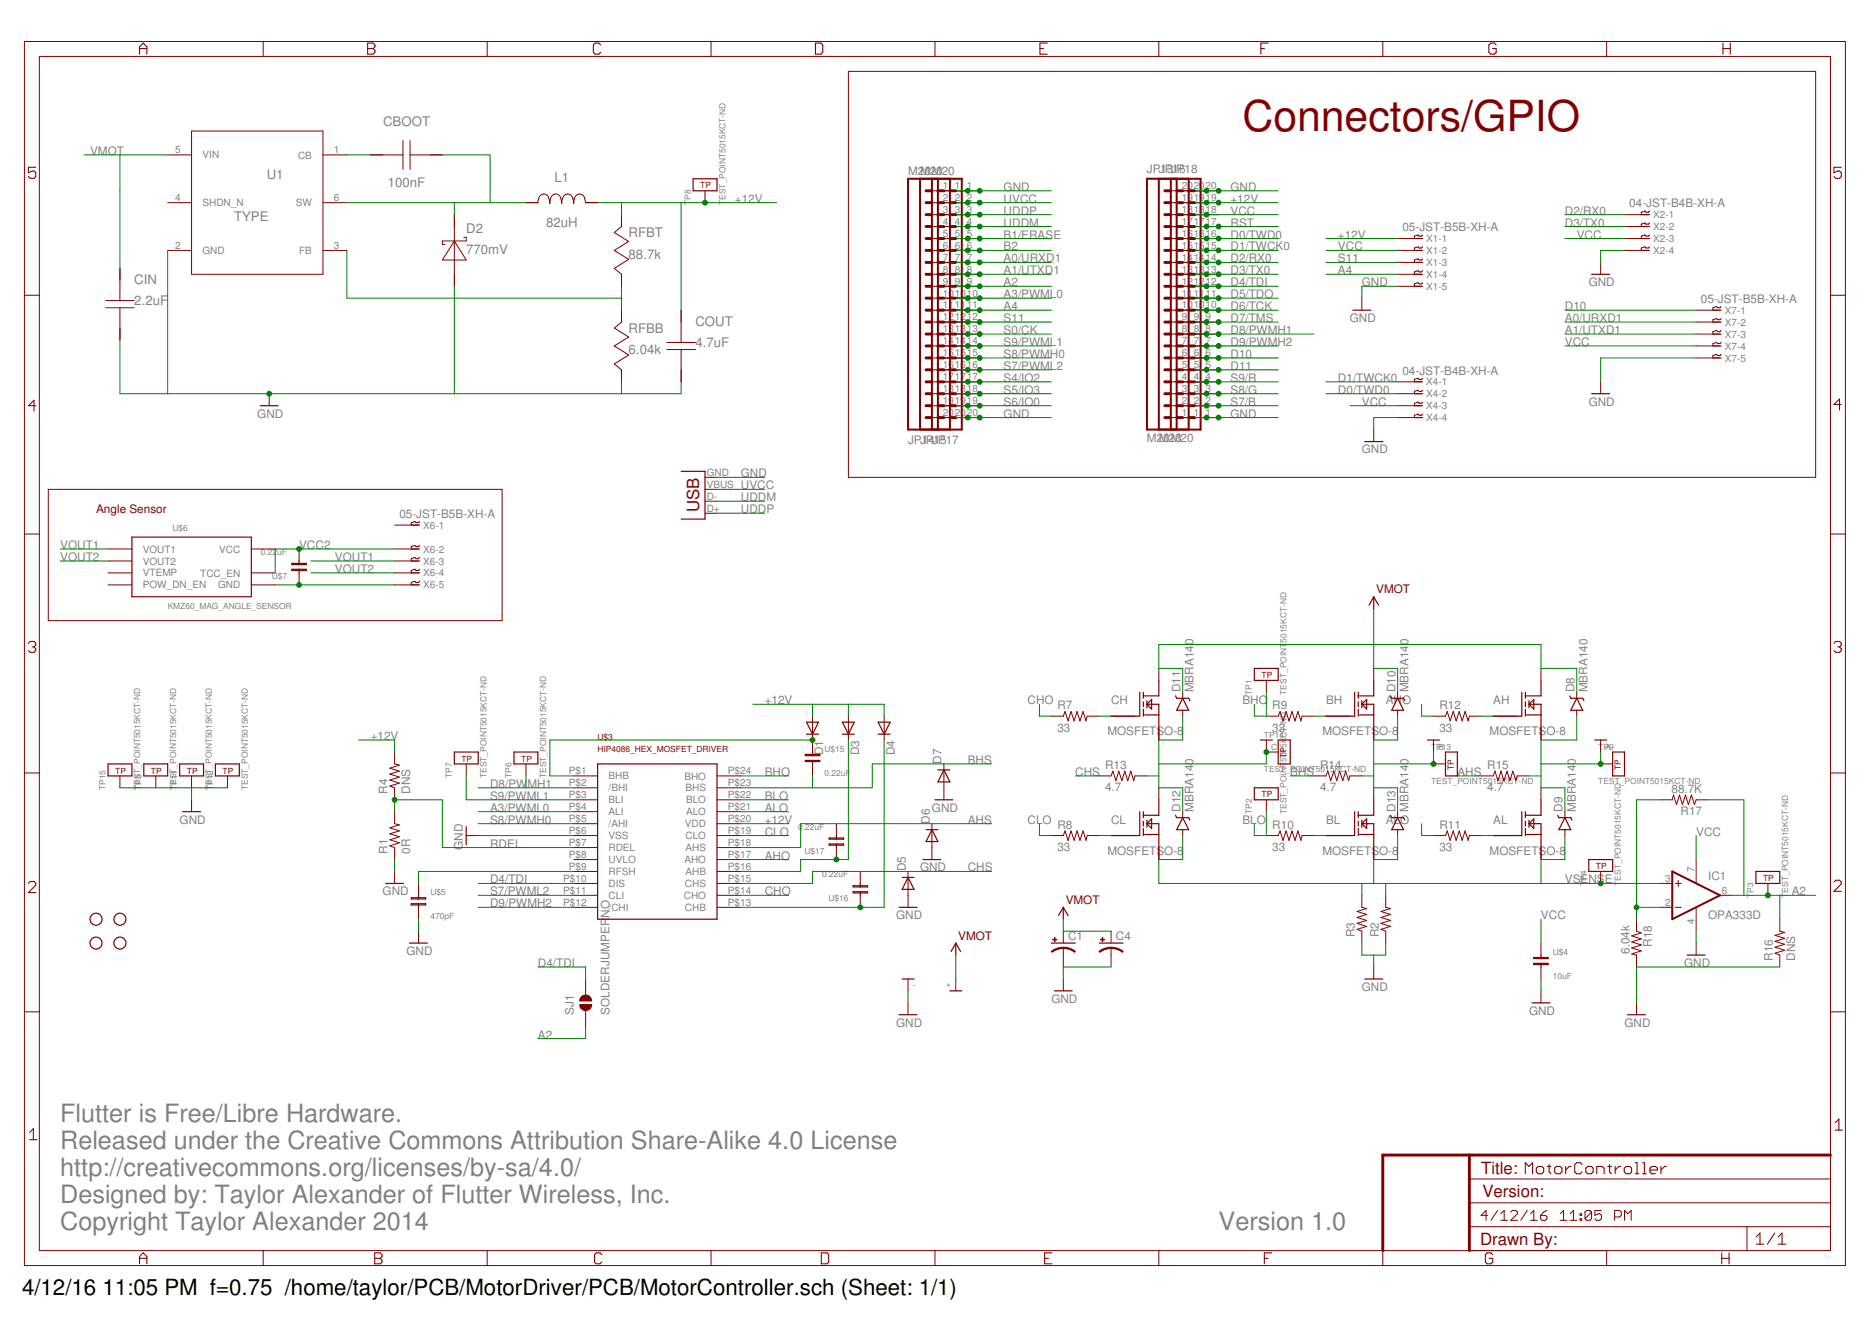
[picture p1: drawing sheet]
<svg xmlns="http://www.w3.org/2000/svg" width="297mm" height="210mm" viewBox="0 0 297 210" stroke-linecap="round" stroke-linejoin="round" font-family="sans-serif">
<g fill="none" stroke="#800000" stroke-width=".16">
<path d="M3.9 6.6h288.9v194.2h-288.9zM6.2 9h284.2v189.4h-284.2zM41.8 6.6v2.4M77.3 6.6v2.4M112.8 6.6v2.4M134.6 11.3h153.5v64.4h-153.5zM148.4 6.6v2.4M183.9 6.6v2.4M219.4 6.6v2.4M254.9 6.6v2.4M26.6 39.7h3.8M26.6 32.2h3.8"/>
<path d="M26.6 24.6h3.8M30.4 20.8h20.8v22.7h-20.8zM51.2 39.7h3.8M51.2 32.2h3.8M51.2 24.6h3.8M58.8 24.6h5.1M63.9 22.3v4.6M65.1 24.6h5.1M65.1 22.3v4.6M72.1 34.1v11.3M72.1 38.2l1.9 3.1h-3.8zM73.6 37.7h.4v.5h-3.8v.6h.4"/>
<path d="M92.9 32.1a1.35 1.35 0 0 0-.7-1.3 1.15 1.15 0 0 0-1.2 1.5v-.4a.91 .91 0 0 0-.5-1 .91 .91 0 0 0-1 .2l-.4 1.2-.1-.8a.87 .87 0 0 0-1-.7 .87 .87 0 0 0-.7 1l-.1 .5-.1-.8a.82 .82 0 0 0-.8-.7 .82 .82 0 0 0-.8 .7l-.2 .7h-1.8M92.9 32.2h1.9M98.6 34.1v1.8l-1.1 1 2.3 1.4-2.3 1.4 2.3 1.4-2.3 1.5 1.1 .9v1.9M111.9 30.3v1.9M147.9 39.7h7.5M147.9 37.8h7.5M147.9 35.9h7.5M147.9 34.1h7.5M147.9 32.2h7.5M147.9 30.3h7.5M185.8 39.7h7.6M185.8 37.8h7.6"/>
<path d="M185.8 35.9h7.6M185.8 34.1h7.6M185.8 32.2h7.6M185.8 30.3h7.6M221.8 39.7h3.8M221.8 37.8h3.8M257.8 39.7h3.8M257.8 37.8h3.8M257.8 35.9h3.8M257.8 34.1h3.8M3.9 46.8h2.3M16.8 47.7h4.5"/>
<path d="M16.8 48.8h4.5M19 42.6v5.1M19 48.8v5.2M98.6 49.2v1.9l-1.1 .9 2.3 1.5-2.3 1.4 2.3 1.4-2.3 1.4 1.1 1v1.9M105.8 54.3h4.6M105.8 55.5h4.6M108.1 49.2v5.1M108.1 55.5v5.1M147.9 58.7h7.5M147.9 56.8h7.5M147.9 54.9h7.5M147.9 53h7.5"/>
<path d="M147.9 51.1h7.5M147.9 49.2h7.5M147.9 47.3h7.5M147.9 45.4h7.5M147.9 43.5h7.5M147.9 41.6h7.5M185.8 58.7h7.6M185.8 56.8h7.6M185.8 54.9h7.6M185.8 53h7.6M185.8 51.1h7.6M185.8 49.2h7.6"/>
<path d="M185.8 47.3h7.6M185.8 45.4h7.6M185.8 43.5h7.6M185.8 41.6h7.6M216.1 47.3v1.9M221.8 45.4h3.8M221.8 43.5h3.8M221.8 41.6h3.8M254 41.6v1.9M269.1 56.8h3.8M269.1 54.9h3.8M269.1 53h3.8"/>
<path d="M269.1 51.1h3.8M269.1 49.2h3.8M290.4 46.8h2.4M7.7 77.6h72v20.9h-72zM42.7 62.5v1.9M111.9 75.7h1.9M111.9 77.6h1.9M111.9 79.5h1.9M147.9 66.3h7.5M147.9 64.4h7.5M147.9 62.5h7.5M147.9 60.6h7.5"/>
<path d="M185.8 66.3h7.6M185.8 64.4h7.6M185.8 62.5h7.6M185.8 60.6h7.6M218 68.2v1.9M221.8 66.3h3.8M221.8 64.4h3.8M221.8 62.5h3.8M221.8 60.6h3.8M254 60.6v1.9M3.9 84.7h2.3M17.1 87.1h3.8"/>
<path d="M17.1 89h3.8M17.1 90.9h3.8M17.1 92.8h3.8M39.9 87.1h3.8M39.9 90.9h3.8M39.9 92.8h3.8M47.5 87.1v1.9M47.5 90.9v1.9M62.6 83.3h3.8M62.6 87.1h3.8M62.6 89h3.8M62.6 90.9h3.8"/>
<path d="M62.6 92.8h3.8M111.9 81.4h1.9M290.4 84.7h2.4M62.6 119.3v1.9l.8 .2-1.6 .5 1.6 .4-1.6 .5 1.6 .5-1.6 .5 1.6 .4-1.6 .5 .8 .3v1.9M128.9 113.6v5.7M134.6 113.6v3.8M140.3 113.6v3.8M166.8 113.6h1.9l.3-.7 .5 1.5 .4-1.5 .5 1.5 .5-1.5 .5 1.5 .5-1.5 .4 1.5 .2-.8h1.9M176.3 113.6h3.8M183.9 106v1.9M183.9 115.5v1.9M187.7 109.8v1"/>
<path d="M187.7 112.7v.9M200.9 113.6h1.9l.3-.7 .5 1.5 .5-1.5 .4 1.5 .5-1.5 .5 1.5 .5-1.5 .4 1.5 .2-.8h1.9M200.9 107.9v1.9M200.9 117.4v1.9h1.9M210.4 113.6h3.8M218 106v1.9M218 115.5v1.9M221.8 109.8v1M221.8 112.7v.9M227.5 113.6h1.9l.2-.7 .5 1.5 .5-1.5 .5 1.5 .4-1.5 .5 1.5 .5-1.5 .5 1.5 .2-.8h1.8M227.5 117.4v1.9M236.9 113.6h3.8"/>
<path d="M244.5 106v1.9M244.5 115.5v1.9M250.2 109.8v1M250.2 112.7v.9M254 117.4v1.9M3.9 122.6h2.3M19 123.1v1.9M24.7 123.1v1.9M30.4 123.1v1.9M30.4 126.9v1.9M36.1 123.1v1.9M62.6 128.8v1.9l.8 .2-1.6 .4 1.6 .5-1.6 .5 1.6 .5-1.6 .4 1.6 .5-1.6 .5 .8 .3v1.9"/>
<path d="M62.6 138.3v1.9M74 132.6h1.9M74 121.2v1.9M83.5 121.2v1.9M91 132.6h3.8M91 123.1h3.8M91 125h3.8M91 126.9h3.8M91 128.8h3.8M91 130.7h3.8M91 134.5h3.8M91 136.4h3.8"/>
<path d="M91 138.3h3.8M113.8 132.6h3.8M113.8 123.1h3.8M113.8 125h3.8M113.8 126.9h3.8M113.8 128.8h3.8M113.8 130.7h3.8M113.8 134.5h3.8M113.8 136.4h3.8M113.8 138.3h3.8M128.9 121.2v1.9M132.7 130.7v1.9"/>
<path d="M132.7 134.5v1.9M136.5 138.3v1.9M144.1 138.3v5.7M147.9 130.7v5.7M149.8 121.2v5.7M166.8 132.6h1.9l.3-.8 .5 1.5 .4-1.5 .5 1.5 .5-1.5 .5 1.5 .5-1.5 .4 1.5 .2-.7h1.9M174.4 123.1h1.9l.3-.8 .5 1.6 .4-1.6 .5 1.6 .5-1.6 .4 1.6 .5-1.6 .5 1.6 .2-.8h1.9M176.3 132.6h3.8M183.9 125v1.9M183.9 134.5v1.9M187.7 128.8v.9M187.7 131.6v1"/>
<path d="M200.9 132.6h1.9l.3-.8 .5 1.5 .5-1.5 .4 1.5 .5-1.5 .5 1.5 .5-1.5 .4 1.5 .2-.7h1.9M200.9 126.9v1.9M208.5 123.1h1.9l.3-.8 .5 1.6 .4-1.6 .5 1.6 .5-1.6 .5 1.6 .4-1.6 .5 1.6 .2-.8h1.9M210.4 132.6h3.8M218 125v1.9M218 134.5v1.9M221.8 128.8v.9M221.8 131.6v1M227.5 132.6h1.9l.2-.8 .5 1.5 .5-1.5 .5 1.5 .4-1.5 .5 1.5 .5-1.5 .5 1.5 .2-.7h1.8M227.5 121.2h1.9M235 123.1h1.9l.3-.8 .5 1.6 .5-1.6 .4 1.6 .5-1.6 .5 1.6 .5-1.6 .4 1.6 .2-.8h1.9M236.9 132.6h3.8"/>
<path d="M244.5 125v1.9M244.5 134.5v1.9M248.3 128.8v.9M248.3 131.6v1M254 138.3v1.9M254 121.2h1.9M263.5 126.9h1.8l.2-.8 .5 1.6 .5-1.6 .5 1.6 .4-1.6 .5 1.6 .5-1.6 .5 1.6 .2-.8h1.9M266.3 139.7v.9M269.1 136.4v3.8M290.4 122.6h2.4M66.4 140.2v1.8M66.4 144v1.8"/>
<path d="M66.4 147.7v1.9M91 140.2h3.8M91 142h3.8M91 144h3.8M92.9 155.3v2.6M113.8 140.2h3.8M113.8 142h3.8M113.8 144h3.8M136.5 142v2M144.1 155.3v1.9M144.1 159.1v1.9M151.7 155.3v1.9"/>
<path d="M168.7 147.7v1.9M168.7 150.4v3M168.7 155.3v1.9M176.3 147.7v1.9M176.3 150.4v3M216.1 142v2l.8 .1-1.6 .5 1.6 .5-1.6 .5 1.6 .4-1.6 .5 1.6 .5-1.6 .4 .8 .3v1.9M218 153.4v1.9M219.9 142v2l.7 .1-1.5 .5 1.5 .5-1.5 .5 1.5 .4-1.5 .5 1.5 .5-1.5 .4 .8 .3v1.9M244.5 149.6v1.9M244.5 153.4v1.9M244.5 157.2v1.9M259.7 145.8v1.9l.7 .3-1.5 .5 1.5 .5-1.5 .4 1.5 .5-1.5 .5 1.5 .5-1.5 .4 .8 .2v1.9"/>
<path d="M259.7 159.1v1.9M263.5 140.2h1.8M263.5 144h1.8M265.8 140.2h1M265.8 144h1M269.1 144v3.7M269.1 149.6v1.9M272.9 142h1.9M280.5 140.2v1.8M282.4 145.8v1.9l.8 .2-1.6 .5 1.6 .5-1.6 .5 1.6 .4-1.6 .5 1.6 .5-1.6 .4 .8 .3v1.9M3.9 160.5h2.3M92.9 160.3v2.6"/>
<path d="M290.4 160.5h2.4M41.8 198.4v2.4M77.3 198.4v2.4M112.8 198.4v2.4M148.4 198.4v2.4M183.9 198.4v2.4M219.4 198.4v2.4M233.2 194.6h57.2M233.2 190.8h57.2M233.2 187h57.2M236.1 192.8h-1.1l.8-.8v1.6M237.6 192l-1 1.6"/>
<path d="M238.1 192.6l.6-.6v1.6M238.1 193.6h1.1M239.7 192.3l.3-.3h.5l.3 .3v.3l-1.1 1h1.1M242.3 192l-1 1.6M242.9 193.6h1M242.9 192.6l.5-.6v1.6M244.4 192.8h.8l.3 .3v.3l-.3 .2h-.5l-.3-.2zM245.5 192l-.5 .3-.6 .5M247.6 193.6h1M247.6 192.6l.5-.6v1.6M249.1 193.6h1.1M249.1 192.6l.6-.6v1.6"/>
<path d="M250.7 192.6h.3v.2h-.3zM250.7 193.4h.3v.2h-.3zM252.5 192.3v1.1l-.2 .2h-.5l-.3-.2M252.5 192.3l-.2-.3h-.5l-.3 .3v1.1M252.5 192.3l-1 1.1M254.1 192h-1v.8l.5-.2h.3l.2 .2v.6l-.2 .2h-.6l-.2-.2M254.9 198.4v2.4M256.2 193.1h.8l.3-.3v-.5l-.3-.3h-.8v1.6M257.8 193.6v-1.6l.5 .6 .5-.6v1.6M277.2 194.6v3.8"/>
</g>
<g fill="none" stroke="#800000" stroke-width=".47">
<path d="M146.9 39.7h1M146.9 37.8h1M146.9 35.9h1M146.9 34.1h1M146.9 32.2h1M146.9 30.3h1M148.8 39.7h1M148.8 37.8h1M148.8 35.9h1M148.8 34.1h1M148.8 32.2h1M148.8 30.3h1"/>
<path d="M150.7 39.7h1M150.7 37.8h1M150.7 35.9h1M150.7 34.1h1M150.7 32.2h1M150.7 30.3h1M184.8 39.7h1M184.8 37.8h1M184.8 35.9h1M184.8 34.1h1M184.8 32.2h1M184.8 30.3h1"/>
<path d="M186.7 39.7h1M186.7 37.8h1M186.7 35.9h1M186.7 34.1h1M186.7 32.2h1M186.7 30.3h1M188.6 39.7h1M188.6 37.8h1M188.6 35.9h1M188.6 34.1h1M188.6 32.2h1M188.6 30.3h1"/>
<path d="M146.9 58.7h1M146.9 56.8h1M146.9 54.9h1M146.9 53h1M146.9 51.1h1M146.9 49.2h1M146.9 43.5h1M146.9 45.4h1M146.9 47.3h1M146.9 41.6h1M148.8 58.7h1M148.8 56.8h1"/>
<path d="M148.8 54.9h1M148.8 53h1M148.8 51.1h1M148.8 49.2h1M148.8 43.5h1M148.8 45.4h1M148.8 47.3h1M148.8 41.6h1M150.7 58.7h1M150.7 56.8h1M150.7 54.9h1M150.7 53h1"/>
<path d="M150.7 51.1h1M150.7 49.2h1M150.7 43.5h1M150.7 45.4h1M150.7 47.3h1M150.7 41.6h1M184.8 58.7h1M184.8 56.8h1M184.8 54.9h1M184.8 53h1M184.8 51.1h1M184.8 49.2h1"/>
<path d="M184.8 43.5h1M184.8 45.4h1M184.8 47.3h1M184.8 41.6h1M186.7 58.7h1M186.7 56.8h1M186.7 54.9h1M186.7 53h1M186.7 51.1h1M186.7 49.2h1M186.7 43.5h1M186.7 45.4h1"/>
<path d="M186.7 47.3h1M186.7 41.6h1M188.6 58.7h1M188.6 56.8h1M188.6 54.9h1M188.6 53h1M188.6 51.1h1M188.6 49.2h1M188.6 43.5h1M188.6 45.4h1M188.6 47.3h1M188.6 41.6h1"/>
<path d="M146.9 62.5h1M146.9 64.4h1M146.9 66.3h1M146.9 60.6h1M148.8 62.5h1M148.8 64.4h1M148.8 66.3h1M148.8 60.6h1M150.7 62.5h1M150.7 64.4h1M150.7 66.3h1M150.7 60.6h1"/>
<path d="M184.8 62.5h1M184.8 64.4h1M184.8 66.3h1M184.8 60.6h1M186.7 62.5h1M186.7 64.4h1M186.7 66.3h1M186.7 60.6h1M188.6 62.5h1M188.6 64.4h1M188.6 66.3h1M188.6 60.6h1"/>
<path d="M233.2 183.3v15.1M290.4 183.3h-71v15.1"/>
</g>
<g fill="none" stroke="#800000" stroke-width=".17">
<path d="M22.1 8.6v-1.2l.6-.6 .6 .6v1.2M22.1 7.7h1.2M58.3 7.7h.9M58.3 6.8h.9l.3 .3v.3l-.3 .3 .3 .3v.3l-.3 .3h-.9zM95.3 7.1l-.3-.3h-.6l-.3 .3v1.2l.3 .3h.6l.3-.3M129.4 6.8h.9l.3 .3v1.2l-.3 .3h-.9zM165 7.7h.6M166.2 6.8h-1.2v1.8h1.2M200.1 7.7h.5M201.2 6.8h-1.1v1.8M237.4 7.1l-.3-.3h-.6l-.3 .3v1.2l.3 .3h.6l.3-.3v-.6h-.6M273.4 6.8v1.8"/>
<path d="M273.4 7.7h1.2M274.6 6.8v1.8M5.7 26.5h-1.2v.9l.6-.3h.3l.3 .3v.6l-.3 .3h-.6l-.3-.3M225.7 37.3l-.1 .2h-.4l-.2-.2-.6 .2v.3h1.3M225.7 39.2l-.1 .1h-.4l-.2-.1-.6 .1v.4h1.3M261.7 37.3l-.1 .2h-.4l-.2-.2-.6 .2v.3h1.3M261.7 39.2l-.1 .1h-.4l-.2-.1-.6 .1v.4h1.3M261.7 33.5l-.1 .2h-.4l-.2-.2-.6 .2v.4h1.3M261.7 35.4l-.1 .2h-.4l-.2-.2-.6 .2v.3h1.3M292.2 26.5h-1.2v.9l.6-.3h.3l.3 .3v.6l-.3 .3h-.6l-.3-.3M225.7 41.1l-.1 .2h-.4l-.2-.2-.6 .2v.3h1.3M225.7 42.9l-.1 .2h-.4l-.2-.2-.6 .2v.4h1.3"/>
<path d="M225.7 44.9l-.1 .1h-.4l-.2-.1-.6 .1v.4h1.3M273.1 48.6l-.2 .2h-.3l-.2-.2-.6 .2v.4h1.3M273.1 50.5l-.2 .2h-.3l-.2-.2-.6 .2v.4h1.3M273.1 52.4l-.2 .2h-.3l-.2-.2-.6 .2v.4h1.3M273.1 54.3l-.2 .2h-.3l-.2-.2-.6 .2v.4h1.3M273.1 56.2l-.2 .2h-.3l-.2-.2-.6 .2v.4h1.3M5.7 64.4h-1.2l.9-.9v1.7M225.7 63.8l-.1 .2h-.4l-.2-.2-.6 .2v.4h1.3M225.7 60l-.1 .2h-.4l-.2-.2-.6 .2v.4h1.3M225.7 61.9l-.1 .2h-.4l-.2-.2-.6 .2v.4h1.3M225.7 65.7l-.1 .2h-.4l-.2-.2-.6 .2v.4h1.3M292.2 64.2h-1.2l.9-.9v1.7"/>
<path d="M66.6 82.7l-.2 .2h-.4l-.2-.2-.5 .2v.4h1.3M66.6 86.5l-.2 .2h-.4l-.2-.2-.5 .2v.4h1.3M66.6 88.4l-.2 .2h-.4l-.2-.2-.5 .2v.4h1.3M66.6 90.3l-.2 .2h-.4l-.2-.2-.5 .2v.4h1.3M66.6 92.2l-.2 .2h-.4l-.2-.2-.5 .2v.4h1.3M4.5 102.1l.3-.3h.6l.3 .3v.2l-.3 .3M5.1 102.6h.3M5.4 102.6l.3 .3v.3l-.3 .3h-.6l-.3-.3M291 102.1l.3-.3h.6l.3 .3v.2l-.3 .3M291.6 102.6h.3M291.9 102.6l.3 .3v.3l-.3 .3h-.6l-.3-.3M291 140l.3-.3h.6l.3 .3v.3l-1.2 1.1h1.2"/>
<path d="M4.5 140.1l.3-.3h.6l.3 .3v.3l-1.2 1.2h1.2M4.7 179.7l.6-.6v1.7M291.2 178.1l.6-.6v1.8M291.2 179.3h1.2M4.7 180.8h1.2M22.1 199.6h1.2M59.5 199.6h.8M59.5 198.8h.8l.3 .3v.3l-.3 .2 .3 .3v.3l-.3 .3h-.8zM95.5 199.1l-.3-.3h-.6l-.3 .3v1.1l.3 .3h.6l.3-.3M130.3 198.8h.9l.3 .3v1.1l-.3 .3h-.9zM165.8 199.6h.5M166.9 198.8h-1.1v1.7h1.1"/>
<path d="M200.6 199.6h.6M201.8 198.8h-1.2v1.7M236.9 199.1l-.3-.3h-.6l-.3 .3v1.1l.3 .3h.6l.3-.3v-.6h-.6M242 186.2v-1.7l.6 .6 .6-.6v1.7M243.8 185.3l.3-.2h.5l.3 .2v.6l-.3 .3h-.5l-.3-.3zM245.5 185.1h.6M245.8 184.8v1.1l.3 .3M246.7 185.3l.3-.2h.5l.3 .2v.6l-.3 .3h-.5l-.3-.3zM248.4 185.1v1.1M249.3 185.1h-.3l-.6 .5M251 184.8l-.2-.3h-.6l-.3 .3v1.1l.3 .3h.6l.2-.3M251.6 185.3l.3-.2h.6l.3 .2v.6l-.3 .3h-.6l-.3-.3z"/>
<path d="M253.4 186.2v-1.1h.8l.3 .2v.9M255.1 185.1h.6M255.4 184.8v1.1l.3 .3M256.3 185.1v1.1M257.2 185.1h-.3l-.6 .5M257.7 185.3l.3-.2h.6l.3 .2v.6l-.3 .3h-.6l-.3-.3zM259.5 186.2h.6M259.5 184.5h.3v1.7M260.6 186.2h.6M260.6 184.5h.3v1.7M261.8 185.6h1.2v-.3l-.3-.2h-.6l-.3 .2v.6l.3 .3h.6M263.5 185.1v1.1"/>
<path d="M264.4 185.1h-.3l-.6 .5M273.2 199.6h1.2M273.2 198.8v1.7M274.4 198.8v1.7M278.7 196.2l.6-.6v1.8M278.7 197.4h1.2M281.6 195.6l-1.2 1.8M282.2 197.4h1.1M282.2 196.2l.6-.6v1.8M22.1 200.5v-1.1l.6-.6 .6 .6v1.1"/>
</g>
<g fill="none" stroke="#800000" stroke-width=".19">
<path d="M110 28.4h3.8v1.9h-3.8zM214.7 49.2h2.8M252.6 43.5h2.8M41.3 64.4h2.8M108.1 74.8h3.8v7.6h-3.8M216.6 70.1h2.8M252.6 62.5h2.8M20.9 85.2h19v9.5h-19zM46.3 90.3h2.3v.2h-2.3zM46.3 89.4h2.3v.2h-2.3zM47.5 89v.6M47.5 90.3v.6"/>
<path d="M218 94.7v1.9M218 94.7l-.8 1.3M218 94.7l.7 1.3M72.1 119.3h3.8v1.9h-3.8zM81.6 119.3h3.7v1.9h-3.7zM127.8 119.7h2.3v.2h-2.3zM128 114.6h1.9l-1 1.9zM128 116.5h1.9M128.9 119.3v.6M133.7 116.5h1.9M133.7 114.6h1.9l-1 1.9zM139.3 116.5h1.9"/>
<path d="M139.3 114.6h1.9l-.9 1.9zM180.8 109.8v3.8h-4.5M181.4 109.8v1M181.4 111.4v.7M181.4 112.5v1.1M181.6 113.4h2.3M182 111.7h1.9v5.7M182 111.2v1.1M182.7 111v1.5l-.7-.8zM183.9 107.9v2.5h-2.5M186.5 110.4l.2 .4h1.9l.2 .4M187.7 110.8l.9 1.9h-1.9z"/>
<path d="M199 106h3.8v1.9h-3.8zM200 117.4h1.9M202.8 117.4h1.9v3.8h-1.9zM214.9 109.8v3.8h-4.5M215.5 109.8v1M215.5 111.4v.7M215.5 112.5v1.1M215.7 113.4h2.3M216.1 111.7h1.9v5.7M216.1 111.2v1.1M216.9 111v1.5l-.8-.8zM218 107.9v2.5h-2.5"/>
<path d="M220.6 110.4l.2 .4h1.9l.2 .4M221.8 110.8l.9 1.9h-1.9zM226.5 117.4h1.9M229.4 119.3h1.8v3.8h-1.8zM241.5 109.8v3.8h-4.6M242 109.8v1M242 111.4v.7M242 112.5v1.1M242.2 113.4h2.3M242.6 111.7h1.9v5.7M242.6 111.2v1.1M243.4 111v1.5l-.8-.8z"/>
<path d="M244.5 107.9v2.5h-2.5M249.1 110.4l.1 .4h1.9l.2 .4M250.2 110.8l.9 1.9h-1.9zM253 117.4h1.9M255.9 119.3h1.9v3.8h-1.9zM17.1 121.2h3.8v1.9h-3.8zM22.8 121.2h3.8v1.9h-3.8zM28.5 121.2h3.8v1.9h-3.8zM29 128.8h2.8M34.2 121.2h3.8v1.9h-3.8zM74 131.1v2.9M94.8 121.2h19v24.6h-19z"/>
<path d="M127.8 120.6h2.3v.2h-2.3zM128.9 120.6v.6M131.6 133.9h2.3v.2h-2.3zM131.6 132.9h2.3v.2h-2.3zM132.7 132.6v.5M132.7 133.9v.6M143.2 139.2h1.8M144.1 139.2l.9 1.9h-1.8zM146.5 136.4h2.8M146.9 131.6h1.9M147.9 131.6l.9 1.9h-1.9zM148.4 126.9h2.8"/>
<path d="M148.8 122.2h1.9M149.8 122.2l.9 1.9h-1.9zM180.8 128.8v3.8h-4.5M181.4 128.8v.9M181.4 130.3v.8M181.4 131.4v1.2M181.6 132.4h2.3M182 130.7h1.9v5.7M182 130.1v1.2M182.7 129.9v1.5l-.7-.7zM183.9 126.9v2.4h-2.5M186.5 129.3l.2 .4h1.9l.2 .4"/>
<path d="M187.7 129.7l.9 1.9h-1.9zM199 125h3.8v1.9h-3.8zM214.9 128.8v3.8h-4.5M215.5 128.8v.9M215.5 130.3v.8M215.5 131.4v1.2M215.7 132.4h2.3M216.1 130.7h1.9v5.7M216.1 130.7l.8-.8v1.5zM216.1 130.1v1.2M218 126.9v2.4h-2.5M220.6 129.3l.2 .4h1.9l.2 .4"/>
<path d="M221.8 129.7l.9 1.9h-1.9zM241.5 128.8v3.8h-4.6M242 128.8v.9M242 130.3v.8M242 131.4v1.2M242.2 132.4h2.3M242.6 130.7h1.9v5.7M242.6 130.7l.8-.8v1.5zM242.6 130.1v1.2M244.5 126.9v2.4h-2.5M247.2 129.3l.2 .4h1.8l.2 .4M248.3 129.7l.9 1.9h-1.8z"/>
<path d="M252.1 136.4h3.8v1.9h-3.8zM278.6 138.3h3.8v1.9h-3.8zM61.2 140.2h2.8M65 149.6h2.8M65.3 142.4h2.2v.2h-2.2zM65.3 143.4h2.2v.2h-2.2zM66.4 142v.6M66.4 143.4v.6M135.4 141.5h2.2v.2h-2.2zM135.4 140.5h2.2v.2h-2.2zM136.5 140.2v.5M136.5 141.5v.5"/>
<path d="M142.7 144h2.8M143.2 155.3h1.8M150.7 157.2h1.9M151.7 149.6l-.8 1.4M151.7 149.6l.7 1.4M151.7 149.6v1.9M166.8 149.6h3.8M167.3 157.2h2.8M168.7 144l-.7 1.3M168.7 144l.8 1.3M168.7 144v1.8M174.4 149.6h3.8"/>
<path d="M216.6 155.3h2.8M243.1 159.1h2.8M243.4 151.9h2.2v.2h-2.2zM243.4 152.8h2.2v.2h-2.2zM244.5 151.5v.6M244.5 152.8v.6M267.7 151.5h2.9M142.7 161h2.8M258.3 161h2.8"/>
<circle cx="15.2" cy="145.8" r=".95"/>
<circle cx="15.2" cy="149.6" r=".95"/>
<circle cx="19" cy="145.8" r=".95"/>
<circle cx="19" cy="149.6" r=".95"/>
</g>
<g fill="#800000" stroke="#800000" stroke-width=".16">
<path d="M168.7 150.3h.6l.8 .3 .5 .3-.1 .2a2.78 2.78 0 0 0-1.8-.6z" fill-rule="evenodd"/>
<path d="M166.8 150.9l.5-.3 .8-.3h.6v.2a3.1 3.1 0 0 0-1.8 .6z" fill-rule="evenodd"/>
<path d="M176.3 150.3h.6l.8 .3 .5 .3-.1 .2a2.78 2.78 0 0 0-1.8-.6z" fill-rule="evenodd"/>
<path d="M174.4 150.9l.5-.3 .8-.3h.6v.2a3.1 3.1 0 0 0-1.8 .6z" fill-rule="evenodd"/>
<path d="M92.2 158.2a.95 .95 0 0 1 1.1-.3 .95 .95 0 0 1 .6 .9h-1.9z" fill-rule="evenodd"/>
<path d="M92 159.4h1.9a.94 .94 0 0 1-1 .9 .94 .94 0 0 1-.9-.9z" fill-rule="evenodd"/>
</g>
<g fill="#800000" stroke="#800000" stroke-width=".16">
<path d="M167 149h.7v.1h-.7z"/>
<path d="M167.3 148.7h.1v.7h-.1z"/>
<path d="M174.6 149h.7v.1h-.7z"/>
<path d="M174.9 148.7h.1v.7h-.1z"/>
</g>
<path d="M144.1 28.4h8.5v39.8h-8.5zM146 28.4v39.8M147.9 28.4v39.8M148.8 28.4v39.8M150.7 28.4v39.8M182 28.4h8.5v39.8h-8.5zM183.9 28.4v39.8M185.8 28.4v39.8M186.7 28.4v39.8M188.6 28.4v39.8M265.3 138.3l7.6 3.7-7.6 3.8z" fill="none" stroke="#800000" stroke-width=".32"/>
<g fill="none" stroke="#008000" stroke-width=".16">
<path d="M13.4 24.6h13.2M19 24.6v18M26.6 39.7v22.8M55 24.6h3.8M55 32.2h28.5M55 39.7v7.6h43.6M70.2 24.6h7.6v7.6M72.1 32.2v1.9M94.8 32.2h28.5M98.6 32.2v1.9M108.1 32.2v17M151.7 30.3h15.1"/>
<path d="M151.7 39.7h15.1M151.7 35.9h15.1M151.7 34.1h15.1M151.7 32.2h15.1M151.7 37.8h15.1M189.6 30.3h13.2M189.6 39.7h13.2M189.6 35.9h13.2M189.6 34.1h13.2M189.6 32.2h13.2M189.6 37.8h13.2M210.4 39.7h11.4"/>
<path d="M210.4 37.8h11.4M248.3 35.9h9.5M248.3 34.1h9.5M248.3 37.8h9.5M257.8 39.7h-3.8v1.9M19 54v8.5h89.1v-1.9M72.1 45.4v17.1M98.6 45.4v3.8M151.7 56.8h15.1M151.7 58.7h15.1M151.7 54.9h15.1M151.7 53h15.1"/>
<path d="M189.6 45.4h13.2M189.6 53h18.9M189.6 41.6h13.2M189.6 43.5h13.2M189.6 47.3h13.2M189.6 51.1h13.2M189.6 49.2h13.2M210.4 41.6h11.4M210.4 43.5h11.4M221.8 45.4h-5.7v1.9M248.3 54.9h20.8M248.3 53h20.8"/>
<path d="M248.3 51.1h20.8M248.3 49.2h20.8M269.1 56.8h-15.1v3.8M98.6 60.6v1.9M113.8 75.7h7.5M113.8 79.5h7.5M113.8 77.6h7.5M151.7 66.3h15.1M189.6 66.3h13.2M189.6 62.5h13.2M189.6 60.6h13.2M189.6 64.4h13.2"/>
<path d="M210.4 62.5h11.4M210.4 60.6h11.4M214.2 64.4h7.6M221.8 66.3h-3.8v1.9M9.6 87.1h7.5M9.6 89h7.5M43.7 92.8h18.9M49.3 89h13.3M49.3 90.9h13.3M62.6 87.1h-18.9v3.8M113.8 81.4h7.5M218 96.6v9.4h3.8v3.8"/>
<path d="M56.9 117.4h5.7v1.9M119.5 111.7h20.8v1.9M128.9 117.4h-41.7v5.7h3.8M128.9 111.7v1.9M134.6 117.4v19h-7.6v1.9h-9.4M134.6 111.7v1.9M140.3 117.4v26.6h-22.7M164.9 111.7v1.9h1.9M174.4 113.6h1.9M187.7 109.8v-3.8h-3.8v-3.7h60.6v3.7h5.7v3.8M187.7 113.6v3.8h-3.8v7.6h3.8v3.8M200.9 119.3v1.9h-17"/>
<path d="M200.9 109.8v3.8h-1.9v-1.9M208.5 113.6h1.9M221.8 113.6v3.8h-3.8v7.6h3.8v3.8M225.6 111.7v1.9h1.9M227.5 119.3v1.9h-9.5M235 113.6h1.9M250.2 113.6v3.8h-5.7v7.6h3.8v3.8M254 119.3v1.9h-9.5M19 125h17.1M30.4 125v1.9M62.6 128.8v-1.9h7.6v7.6h20.8M62.6 136.4v1.9"/>
<path d="M74 123.1v3.8h17M75.9 132.6h15.1M75.9 125h15.1M75.9 128.8h15.1M75.9 130.7h15.1M83.5 123.1v1.9M91 138.3h-24.6v1.9M117.6 132.6h7.5M117.6 126.9h7.5M117.6 128.8h7.5M117.6 130.7h7.5M117.6 123.1h7.5"/>
<path d="M117.6 136.4h7.5M128.9 123.1v1.9M157.4 121.2h-19v3.8h-20.8M157.4 130.7h-30.4v3.8h-9.4M157.4 138.3h-28.5v1.9h-11.3M164.9 130.7v1.9h1.9M170.6 123.1h3.8M174.4 132.6h1.9M182 123.1h1.9M187.7 132.6v3.8h-3.8v3.8h79.6M200.9 128.8v3.8h-1.9v-1.9M204.7 123.1h3.8"/>
<path d="M208.5 132.6h1.9M216.1 123.1h1.9M221.8 132.6v3.8h-3.8v3.8M225.6 130.7v1.9h1.9M231.2 123.1h3.8M235 132.6h1.9M242.6 123.1h1.9M248.3 132.6v3.8h-3.8v3.8M263.5 126.9h-3.8v18.9M269.1 132.6v3.8M271 126.9h5.7v15.1M66.4 145.8v1.9"/>
<path d="M75.9 142h15.1M75.9 144h15.1M75.9 140.2h15.1M85.3 153.4h7.6v1.9M117.6 142h7.5M144.1 157.2v1.9M151.7 151.5v3.8M168.7 145.8v1.9h7.6M176.3 153.4h-7.6v1.9M216.1 140.2v1.8M216.1 149.6v1.9h3.8v-1.9M218 151.5v1.9"/>
<path d="M219.9 140.2v1.8M244.5 145.8v3.8M244.5 155.3v1.9M259.7 144h3.8M269.1 147.7v1.9M274.8 142h13.3M282.4 153.4h-22.7v5.7M282.4 142v3.8M92.9 162.9v1.9h-7.6"/>
</g>
<g fill="#008000" stroke="#008000" stroke-width=".16">
<circle cx="153.6" cy="30.3" r=".38"/>
<circle cx="155.4" cy="30.3" r=".38"/>
<circle cx="153.6" cy="66.3" r=".38"/>
<circle cx="155.4" cy="66.3" r=".38"/>
<circle cx="191.5" cy="30.3" r=".38"/>
<circle cx="193.4" cy="30.3" r=".38"/>
<circle cx="191.5" cy="66.3" r=".38"/>
<circle cx="193.4" cy="66.3" r=".38"/>
<circle cx="42.7" cy="62.5" r=".38"/>
<circle cx="153.6" cy="58.7" r=".38"/>
<circle cx="155.4" cy="58.7" r=".38"/>
<circle cx="153.6" cy="54.9" r=".38"/>
<circle cx="155.4" cy="54.9" r=".38"/>
<circle cx="280.5" cy="142" r=".38"/>
<circle cx="153.6" cy="45.4" r=".38"/>
<circle cx="155.4" cy="45.4" r=".38"/>
<circle cx="153.6" cy="47.3" r=".38"/>
<circle cx="155.4" cy="47.3" r=".38"/>
<circle cx="191.5" cy="53" r=".38"/>
<circle cx="193.4" cy="53" r=".38"/>
<circle cx="191.5" cy="54.9" r=".38"/>
<circle cx="193.4" cy="54.9" r=".38"/>
<circle cx="153.6" cy="56.8" r=".38"/>
<circle cx="155.4" cy="56.8" r=".38"/>
<circle cx="200.9" cy="119.3" r=".38"/>
<circle cx="227.5" cy="121.2" r=".38"/>
<circle cx="254" cy="121.2" r=".38"/>
<circle cx="254" cy="140.2" r=".38"/>
<circle cx="128.9" cy="117.4" r=".38"/>
<circle cx="136.5" cy="144" r=".38"/>
<circle cx="132.7" cy="136.4" r=".38"/>
<circle cx="259.7" cy="144" r=".38"/>
<circle cx="191.5" cy="35.9" r=".38"/>
<circle cx="193.4" cy="35.9" r=".38"/>
<circle cx="153.6" cy="34.1" r=".38"/>
<circle cx="155.4" cy="34.1" r=".38"/>
<circle cx="153.6" cy="35.9" r=".38"/>
<circle cx="155.4" cy="35.9" r=".38"/>
<circle cx="153.6" cy="32.2" r=".38"/>
<circle cx="155.4" cy="32.2" r=".38"/>
<circle cx="153.6" cy="39.7" r=".38"/>
<circle cx="155.4" cy="39.7" r=".38"/>
<circle cx="153.6" cy="64.4" r=".38"/>
<circle cx="155.4" cy="64.4" r=".38"/>
<circle cx="153.6" cy="60.6" r=".38"/>
<circle cx="155.4" cy="60.6" r=".38"/>
<circle cx="153.6" cy="62.5" r=".38"/>
<circle cx="155.4" cy="62.5" r=".38"/>
<circle cx="153.6" cy="53" r=".38"/>
<circle cx="155.4" cy="53" r=".38"/>
<circle cx="191.5" cy="41.6" r=".38"/>
<circle cx="193.4" cy="41.6" r=".38"/>
<circle cx="191.5" cy="43.5" r=".38"/>
<circle cx="193.4" cy="43.5" r=".38"/>
<circle cx="191.5" cy="45.4" r=".38"/>
<circle cx="193.4" cy="45.4" r=".38"/>
<circle cx="191.5" cy="47.3" r=".38"/>
<circle cx="193.4" cy="47.3" r=".38"/>
<circle cx="191.5" cy="51.1" r=".38"/>
<circle cx="193.4" cy="51.1" r=".38"/>
<circle cx="191.5" cy="49.2" r=".38"/>
<circle cx="193.4" cy="49.2" r=".38"/>
<circle cx="191.5" cy="37.8" r=".38"/>
<circle cx="193.4" cy="37.8" r=".38"/>
<circle cx="191.5" cy="39.7" r=".38"/>
<circle cx="193.4" cy="39.7" r=".38"/>
<circle cx="191.5" cy="64.4" r=".38"/>
<circle cx="193.4" cy="64.4" r=".38"/>
<circle cx="191.5" cy="60.6" r=".38"/>
<circle cx="193.4" cy="60.6" r=".38"/>
<circle cx="153.6" cy="37.8" r=".38"/>
<circle cx="155.4" cy="37.8" r=".38"/>
<circle cx="191.5" cy="56.8" r=".38"/>
<circle cx="193.4" cy="56.8" r=".38"/>
<circle cx="191.5" cy="58.7" r=".38"/>
<circle cx="193.4" cy="58.7" r=".38"/>
<circle cx="153.6" cy="43.5" r=".38"/>
<circle cx="155.4" cy="43.5" r=".38"/>
<circle cx="153.6" cy="41.6" r=".38"/>
<circle cx="155.4" cy="41.6" r=".38"/>
<circle cx="153.6" cy="51.1" r=".38"/>
<circle cx="155.4" cy="51.1" r=".38"/>
<circle cx="153.6" cy="49.2" r=".38"/>
<circle cx="155.4" cy="49.2" r=".38"/>
<circle cx="191.5" cy="62.5" r=".38"/>
<circle cx="193.4" cy="62.5" r=".38"/>
<circle cx="191.5" cy="34.1" r=".38"/>
<circle cx="191.5" cy="32.2" r=".38"/>
<circle cx="193.4" cy="32.2" r=".38"/>
<circle cx="111.9" cy="32.2" r=".38"/>
<circle cx="62.6" cy="126.9" r=".38"/>
<circle cx="47.5" cy="87.1" r=".38"/>
<circle cx="47.5" cy="92.8" r=".38"/>
</g>
<path d="M151.7 45.4h15.1M151.7 47.3h15.1M151.7 43.5h15.1M151.7 41.6h15.1M151.7 51.1h15.1M151.7 49.2h15.1M189.6 54.9h13.2M189.6 56.8h13.2M189.6 58.7h13.2M151.7 64.4h15.1M151.7 60.6h15.1M151.7 62.5h15.1" fill="none" stroke="#008000" stroke-width=".17"/>
<text font-size="6.8" fill="#800000" x="197.1" y="20.8">Connectors/GPIO</text>
<g font-size="4" fill="#808080">
<text x="9.6" y="178.1">Flutter is Free/Libre Hardware.</text>
<text x="9.6" y="182.3">Released under the Creative Commons Attribution Share-Alike 4.0 License</text>
<text x="9.6" y="186.6">http://creativecommons.org/licenses/by-sa/4.0/</text>
<text x="9.6" y="190.8">Designed by: Taylor Alexander of Flutter Wireless, Inc.</text>
<text x="9.6" y="195.1">Copyright Taylor Alexander 2014</text>
<text x="193.4" y="195.1">Version 1.0</text>
</g>
<g font-size="3.5">
<text x="3.5" y="205.4">4/12/16</text>
<text x="16.3" y="205.4">11:05 PM f=0.75 /home/taylor/PCB/MotorDriver/PCB/MotorController.sch (Sheet: 1/1)</text>
</g>
<g font-size="2.7" fill="#800000">
<text x="110.9" y="81.2" transform="rotate(-90 110.9 81.2)">USB</text>
<text x="235" y="186.2">Title:</text>
<text x="235.2" y="190">Version:</text>
<text x="234.8" y="197.6">Drawn By:</text>
</g>
<g font-size="2.1" fill="#808080">
<text x="60.8" y="20">CBOOT</text>
<text x="42.3" y="28.4">U1</text>
<text x="61.5" y="29.7">100nF</text>
<text x="88" y="28.9">L1</text>
<text x="37.1" y="35">TYPE</text>
<text x="86.6" y="35.9">82uH</text>
<text x="74" y="40.3">770mV</text>
<text x="74" y="36.9">D2</text>
<text x="99.7" y="41.1">88.7k</text>
<text x="99.7" y="37.7">RFBT</text>
<text x="21.3" y="45">CIN</text>
<text x="21.3" y="48.5">2.2uF</text>
<text x="99.7" y="52.8">RFBB</text>
<text x="110.4" y="51.7">COUT</text>
<text x="99.7" y="56.2">6.04k</text>
<text x="110.4" y="55.1">4.7uF</text>
</g>
<g font-size="1.9" fill="#808080">
<text x="14.3" y="24.6">VMOT</text>
<text x="144.1" y="27.8">M2M20</text>
<text x="146.7" y="27.8">0M20</text>
<text x="182" y="27.4">JPJ1PJP18</text>
<text x="185.2" y="27.4">316</text>
<text x="116.6" y="32.2">+12V</text>
<text x="159.2" y="30.3">GND</text>
<text x="159.2" y="34.1">UDDP</text>
<text x="159.2" y="35.9">UDDM</text>
<text x="159.2" y="32.2">UVCC</text>
<text x="195.2" y="30.3">GND</text>
<text x="195.2" y="35.9">RST</text>
<text x="195.2" y="34.1">VCC</text>
<text x="195.2" y="32.2">+12V</text>
<text x="248.3" y="34.1">D2/RX0</text>
<text x="248.3" y="35.9">D3/TX0</text>
<text x="258.5" y="32.9">04-JST-B4B-XH-A</text>
<text x="159.2" y="39.7">B2</text>
<text x="159.2" y="37.8">B1/ERASE</text>
<text x="159.2" y="41.6">A0/URXD1</text>
<text x="195.2" y="41.6">D2/RX0</text>
<text x="195.2" y="37.8">D0/TWD0</text>
<text x="195.2" y="39.7">D1/TWCK0</text>
<text x="212.3" y="41.6">S11</text>
<text x="212.3" y="39.7">VCC</text>
<text x="212.3" y="37.8">+12V</text>
<text x="222.5" y="36.7">05-JST-B5B-XH-A</text>
<text x="250.2" y="37.8">VCC</text>
<text x="159.2" y="45.4">A2</text>
<text x="159.2" y="47.3">A3/PWML0</text>
<text x="159.2" y="43.5">A1/UTXD1</text>
<text x="195.2" y="43.5">D3/TX0</text>
<text x="195.2" y="45.4">D4/TDI</text>
<text x="195.2" y="47.3">D5/TDO</text>
<text x="212.3" y="43.5">A4</text>
<text x="216.1" y="45.4">GND</text>
<text x="252.1" y="45.4">GND</text>
<text x="159.2" y="53">S0/CK</text>
<text x="159.2" y="51.1">S11</text>
<text x="159.2" y="49.2">A4</text>
<text x="195.2" y="53">D8/PWMH1</text>
<text x="195.2" y="51.1">D7/TMS</text>
<text x="195.2" y="49.2">D6/TCK</text>
<text x="214.2" y="51.1">GND</text>
<text x="248.3" y="49.2">D10</text>
<text x="248.3" y="53">A1/UTXD1</text>
<text x="248.3" y="51.1">A0/URXD1</text>
<text x="269.9" y="48.1">05-JST-B5B-XH-A</text>
<text x="159.2" y="58.7">S7/PWML2</text>
<text x="159.2" y="54.9">S9/PWML1</text>
<text x="159.2" y="56.8">S8/PWMH0</text>
<text x="195.2" y="54.9">D9/PWMH2</text>
<text x="195.2" y="56.8">D10</text>
<text x="195.2" y="58.7">D11</text>
<text x="222.5" y="59.4">04-JST-B4B-XH-A</text>
<text x="248.3" y="54.9">VCC</text>
<text x="159.2" y="64.4">S6/IO0</text>
<text x="159.2" y="60.6">S4/IO2</text>
<text x="159.2" y="62.5">S5/IO3</text>
<text x="195.2" y="64.4">S7/B</text>
<text x="195.2" y="60.6">S9/R</text>
<text x="195.2" y="62.5">S8/G</text>
<text x="212.3" y="62.5">D0/TWD0</text>
<text x="212.3" y="60.6">D1/TWCK0</text>
<text x="216.1" y="64.4">VCC</text>
<text x="252.1" y="64.4">GND</text>
<text x="40.8" y="66.3">GND</text>
<text x="144.1" y="70.4">JPJ1PJP17</text>
<text x="147.3" y="70.4">415</text>
<text x="159.2" y="66.3">GND</text>
<text x="182" y="70.1">M2M20</text>
<text x="184.6" y="70.1">0M20</text>
<text x="195.2" y="66.3">GND</text>
<text x="216.1" y="71.9">GND</text>
<text x="117.6" y="75.7">GND</text>
<text x="117.6" y="77.6">UVCC</text>
<text x="63.4" y="82.2">05-JST-B5B-XH-A</text>
<text x="117.6" y="81.4">UDDP</text>
<text x="117.6" y="79.5">UDDM</text>
<text x="9.6" y="89">VOUT2</text>
<text x="9.6" y="87.1">VOUT1</text>
<text x="47.5" y="87.1">VCC2</text>
<text x="53.1" y="89">VOUT1</text>
<text x="53.1" y="90.9">VOUT2</text>
<text x="121.4" y="111.7">+12V</text>
<text x="163" y="111.7">CHO</text>
<text x="167.8" y="112.5">R7</text>
<text x="176.3" y="111.7">CH</text>
<text x="187.3" y="109.8" transform="rotate(-90 187.3 109.8)">D11</text>
<text x="189.4" y="109.8" transform="rotate(-90 189.4 109.8)">MBRA140</text>
<text x="197.1" y="111.7">BHO</text>
<text x="201.9" y="112.5">R9</text>
<text x="210.4" y="111.7">BH</text>
<text x="219.9" y="111.7">AHO</text>
<text x="221.4" y="109.8" transform="rotate(-90 221.4 109.8)">D10</text>
<text x="223.5" y="109.8" transform="rotate(-90 223.5 109.8)">MBRA140</text>
<text x="228.4" y="112.5">R12</text>
<text x="236.9" y="111.7">AH</text>
<text x="249.8" y="109.8" transform="rotate(-90 249.8 109.8)">D8</text>
<text x="251.9" y="109.8" transform="rotate(-90 251.9 109.8)">MBRA140</text>
<text x="58.8" y="117.4">+12V</text>
<text x="130.6" y="119.8" transform="rotate(-90 130.6 119.8)">D1</text>
<text x="136.3" y="119.8" transform="rotate(-90 136.3 119.8)">D3</text>
<text x="142" y="119.8" transform="rotate(-90 142 119.8)">D4</text>
<text x="167.8" y="116.1">33</text>
<text x="175.7" y="116.7">MOSFETSO-8</text>
<text x="201.9" y="116.1">33</text>
<text x="209.8" y="116.7">MOSFETSO-8</text>
<text x="228.4" y="116.1">33</text>
<text x="236.4" y="116.7">MOSFETSO-8</text>
<text x="61.5" y="125.9" transform="rotate(-90 61.5 125.9)">R4</text>
<text x="65.1" y="125.9" transform="rotate(-90 65.1 125.9)">DNS</text>
<text x="77.8" y="125">D8/PWMH1</text>
<text x="121.4" y="123.1">BHO</text>
<text x="149.4" y="121.2" transform="rotate(-90 149.4 121.2)">D7</text>
<text x="153.6" y="121.2">BHS</text>
<text x="170.6" y="123.1">CHS</text>
<text x="175.4" y="125.6">4.7</text>
<text x="175.4" y="122">R13</text>
<text x="204.7" y="123.1">BHS</text>
<text x="209.5" y="125.6">4.7</text>
<text x="209.5" y="122">R14</text>
<text x="231.2" y="123.1">AHS</text>
<text x="236" y="125.6">4.7</text>
<text x="236" y="122">R15</text>
<text x="265.2" y="125.8">88.7K</text>
<text x="28.5" y="130.7">GND</text>
<text x="77.8" y="126.9">S9/PWML1</text>
<text x="77.8" y="128.8">A3/PWML0</text>
<text x="77.8" y="130.7">S8/PWMH0</text>
<text x="121.4" y="126.9">BLO</text>
<text x="121.4" y="128.8">ALO</text>
<text x="121.4" y="130.7">+12V</text>
<text x="147.5" y="130.7" transform="rotate(-90 147.5 130.7)">D6</text>
<text x="147.9" y="128.8">GND</text>
<text x="153.6" y="130.7">AHS</text>
<text x="163" y="130.7">CLO</text>
<text x="167.8" y="131.5">R8</text>
<text x="176.3" y="130.7">CL</text>
<text x="187.3" y="128.8" transform="rotate(-90 187.3 128.8)">D12</text>
<text x="189.4" y="128.8" transform="rotate(-90 189.4 128.8)">MBRA140</text>
<text x="197.1" y="130.7">BLO</text>
<text x="201.9" y="131.5">R10</text>
<text x="210.4" y="130.7">BL</text>
<text x="219.9" y="130.7">ALO</text>
<text x="221.4" y="128.8" transform="rotate(-90 221.4 128.8)">D13</text>
<text x="223.5" y="128.8" transform="rotate(-90 223.5 128.8)">MBRA140</text>
<text x="228.4" y="131.5">R11</text>
<text x="236.9" y="130.7">AL</text>
<text x="247.9" y="128.8" transform="rotate(-90 247.9 128.8)">D9</text>
<text x="250" y="128.8" transform="rotate(-90 250 128.8)">MBRA140</text>
<text x="266.7" y="129.3">R17</text>
<text x="61.5" y="135.4" transform="rotate(-90 61.5 135.4)">R1</text>
<text x="65.1" y="135.4" transform="rotate(-90 65.1 135.4)">0R</text>
<text x="73.4" y="134.8" transform="rotate(-90 73.4 134.8)">GND</text>
<text x="77.8" y="134.5">RDEL</text>
<text x="121.4" y="136.4">AHO</text>
<text x="121.4" y="132.6">CLO</text>
<text x="167.8" y="135">33</text>
<text x="175.7" y="135.6">MOSFETSO-8</text>
<text x="201.9" y="135">33</text>
<text x="209.8" y="135.6">MOSFETSO-8</text>
<text x="228.4" y="135">33</text>
<text x="236.4" y="135.6">MOSFETSO-8</text>
<text x="269.1" y="132.6">VCC</text>
<text x="60.7" y="142.1">GND</text>
<text x="77.8" y="142.1">S7/PWML2</text>
<text x="77.8" y="143.9">D9/PWMH2</text>
<text x="77.8" y="140.2">D4/TDI</text>
<text x="121.4" y="142.1">CHO</text>
<text x="143.7" y="138.3" transform="rotate(-90 143.7 138.3)">D5</text>
<text x="146" y="138.3">GND</text>
<text x="153.6" y="138.3">CHS</text>
<text x="248.3" y="140.2">VSENSE</text>
<text x="271" y="139.7">IC1</text>
<text x="284.3" y="142.1">A2</text>
<text x="96.7" y="145.6" transform="rotate(-90 96.7 145.6)">NO</text>
<text x="142.2" y="145.8">GND</text>
<text x="169.5" y="149.2">C1</text>
<text x="177.1" y="149.2">C4</text>
<text x="215" y="148.7" transform="rotate(-90 215 148.7)">R3</text>
<text x="218.8" y="148.7" transform="rotate(-90 218.8 148.7)">R2</text>
<text x="244.5" y="145.8">VCC</text>
<text x="271" y="145.8">OPA333D</text>
<text x="64.5" y="151.5">GND</text>
<text x="85.3" y="153.4">D4/TDI</text>
<text x="258.5" y="151.3" transform="rotate(-90 258.5 151.3)">6.04k</text>
<text x="262.1" y="150.2" transform="rotate(-90 262.1 150.2)">R18</text>
<text x="267.2" y="153.4">GND</text>
<text x="281.3" y="152.5" transform="rotate(-90 281.3 152.5)">R16</text>
<text x="284.9" y="152.5" transform="rotate(-90 284.9 152.5)">DNS</text>
<text x="91" y="161" transform="rotate(-90 91 161)">SJ1</text>
<text x="96.7" y="161" transform="rotate(-90 96.7 161)">SOLDERJUMPER</text>
<text x="166.8" y="159.1">GND</text>
<text x="216.1" y="157.2">GND</text>
<text x="242.6" y="161">GND</text>
<text x="85.3" y="164.8">A2</text>
<text x="142.2" y="162.9">GND</text>
<text x="257.8" y="162.9">GND</text>
</g>
<g font-size="1.9" fill="#800000">
<text x="15.2" y="81.4">Angle Sensor</text>
<text x="218.4" y="94.1">VMOT</text>
<text x="169.1" y="143.4">VMOT</text>
<text x="152" y="149.1">VMOT</text>
</g>
<g font-size="1.6" fill="#808080">
<text x="27.8" y="24.3">5</text>
<text x="32.1" y="25.1">VIN</text>
<text x="47.3" y="25.2">CB</text>
<text x="53" y="24.3">1</text>
<text x="149.6" y="30">1</text>
<text x="151.5" y="30">1</text>
<text x="153.4" y="30">1</text>
<text x="187.5" y="30">202020</text>
<text x="27.8" y="31.9">4</text>
<text x="32.1" y="32.7">SHDN_N</text>
<text x="46.9" y="32.7">SW</text>
<text x="53" y="31.9">6</text>
<text x="149.6" y="31.9">2</text>
<text x="149.6" y="33.8">3</text>
<text x="149.6" y="35.7">4</text>
<text x="151.5" y="31.9">2</text>
<text x="151.5" y="33.8">3</text>
<text x="151.5" y="35.7">4</text>
<text x="153.4" y="31.9">2</text>
<text x="153.4" y="33.8">3</text>
<text x="153.4" y="35.7">4</text>
<text x="187.5" y="35.7">171717</text>
<text x="187.5" y="33.8">181818</text>
<text x="187.5" y="31.9">191919</text>
<text x="262.3" y="34.6">X2-1</text>
<text x="27.8" y="39.5">2</text>
<text x="32.1" y="40.3">GND</text>
<text x="47.5" y="40.3">FB</text>
<text x="53" y="39.5">3</text>
<text x="149.6" y="37.6">5</text>
<text x="149.6" y="39.5">6</text>
<text x="149.6" y="41.4">7</text>
<text x="151.5" y="37.6">5</text>
<text x="151.5" y="39.5">6</text>
<text x="151.5" y="41.4">7</text>
<text x="153.4" y="37.6">5</text>
<text x="153.4" y="39.5">6</text>
<text x="153.4" y="41.4">7</text>
<text x="187.5" y="41.4">141414</text>
<text x="187.5" y="39.5">151515</text>
<text x="187.5" y="37.6">161616</text>
<text x="226.3" y="38.4">X1-1</text>
<text x="226.3" y="40.3">X1-2</text>
<text x="262.3" y="36.5">X2-2</text>
<text x="262.3" y="38.4">X2-3</text>
<text x="262.3" y="40.3">X2-4</text>
<text x="149.6" y="43.3">8</text>
<text x="149.6" y="45.2">9</text>
<text x="149.6" y="47">101010</text>
<text x="151.5" y="43.3">8</text>
<text x="151.5" y="45.2">9</text>
<text x="153.4" y="43.3">8</text>
<text x="153.4" y="45.2">9</text>
<text x="187.5" y="47">111111</text>
<text x="187.5" y="45.2">121212</text>
<text x="187.5" y="43.3">131313</text>
<text x="226.3" y="42.2">X1-3</text>
<text x="226.3" y="44.1">X1-4</text>
<text x="226.3" y="46">X1-5</text>
<text x="149.6" y="48.9">111111</text>
<text x="149.6" y="50.8">121212</text>
<text x="149.6" y="52.7">131313</text>
<text x="187.5" y="52.7">8</text>
<text x="187.5" y="50.8">9</text>
<text x="187.5" y="48.9">101010</text>
<text x="189.4" y="52.7">8</text>
<text x="189.4" y="50.8">9</text>
<text x="191.3" y="52.7">8</text>
<text x="191.3" y="50.8">9</text>
<text x="273.7" y="49.8">X7-1</text>
<text x="273.7" y="51.7">X7-2</text>
<text x="273.7" y="53.6">X7-3</text>
<text x="149.6" y="54.6">141414</text>
<text x="149.6" y="56.5">151515</text>
<text x="149.6" y="58.4">161616</text>
<text x="187.5" y="58.4">5</text>
<text x="187.5" y="56.5">6</text>
<text x="187.5" y="54.6">7</text>
<text x="189.4" y="58.4">5</text>
<text x="189.4" y="56.5">6</text>
<text x="189.4" y="54.6">7</text>
<text x="191.3" y="58.4">5</text>
<text x="191.3" y="56.5">6</text>
<text x="191.3" y="54.6">7</text>
<text x="273.7" y="55.5">X7-4</text>
<text x="273.7" y="57.4">X7-5</text>
<text x="149.6" y="60.3">171717</text>
<text x="149.6" y="62.2">181818</text>
<text x="149.6" y="64.1">191919</text>
<text x="149.6" y="66">202020</text>
<text x="187.5" y="66">1</text>
<text x="187.5" y="64.1">2</text>
<text x="187.5" y="62.2">3</text>
<text x="187.5" y="60.3">4</text>
<text x="189.4" y="66">1</text>
<text x="189.4" y="64.1">2</text>
<text x="189.4" y="62.2">3</text>
<text x="189.4" y="60.3">4</text>
<text x="191.3" y="66">1</text>
<text x="191.3" y="64.1">2</text>
<text x="191.3" y="62.2">3</text>
<text x="191.3" y="60.3">4</text>
<text x="226.3" y="61.1">X4-1</text>
<text x="226.3" y="63">X4-2</text>
<text x="226.3" y="64.9">X4-3</text>
<text x="226.3" y="66.8">X4-4</text>
<text x="112.1" y="77.4">VBUS</text>
<text x="112.1" y="75.5">GND</text>
<text x="67.2" y="83.9">X6-1</text>
<text x="112.1" y="81.2">D+</text>
<text x="112.1" y="79.3">D-</text>
<text x="22.7" y="87.7">VOUT1</text>
<text x="22.7" y="89.6">VOUT2</text>
<text x="34.8" y="87.7">VCC</text>
<text x="67.2" y="87.7">X6-2</text>
<text x="67.2" y="89.6">X6-3</text>
<text x="22.7" y="93.4">POW_DN_EN</text>
<text x="22.7" y="91.5">VTEMP</text>
<text x="31.8" y="91.5">TCC_EN</text>
<text x="34.6" y="93.4">GND</text>
<text x="67.2" y="91.5">X6-4</text>
<text x="67.2" y="93.4">X6-5</text>
<text x="90.2" y="122.8">P$1</text>
<text x="90.2" y="124.7">P$2</text>
<text x="96.6" y="123.7">BHB</text>
<text x="96.6" y="125.6">/BHI</text>
<text x="108.6" y="123.7">BHO</text>
<text x="108.8" y="125.6">BHS</text>
<text x="115.5" y="124.7">P$23</text>
<text x="115.5" y="122.8">P$24</text>
<text x="90.2" y="126.6">P$3</text>
<text x="90.2" y="128.5">P$4</text>
<text x="90.2" y="130.4">P$5</text>
<text x="96.6" y="127.5">BLI</text>
<text x="96.6" y="129.4">ALI</text>
<text x="96.6" y="131.3">/AHI</text>
<text x="108.7" y="131.3">VDD</text>
<text x="108.9" y="129.4">ALO</text>
<text x="108.9" y="127.5">BLO</text>
<text x="115.5" y="128.5">P$21</text>
<text x="115.5" y="130.4">P$20</text>
<text x="115.5" y="126.6">P$22</text>
<text x="90.2" y="132.3">P$6</text>
<text x="90.2" y="134.2">P$7</text>
<text x="90.2" y="136.1">P$8</text>
<text x="90.2" y="138">P$9</text>
<text x="96.6" y="133.1">VSS</text>
<text x="96.6" y="135">RDEL</text>
<text x="96.6" y="136.9">UVLO</text>
<text x="108.6" y="136.9">AHO</text>
<text x="108.8" y="135">AHS</text>
<text x="108.8" y="133.2">CLO</text>
<text x="115.5" y="136.1">P$17</text>
<text x="115.5" y="134.2">P$18</text>
<text x="115.5" y="132.3">P$19</text>
<text x="115.5" y="138">P$16</text>
<text x="89.4" y="139.9">P$10</text>
<text x="89.4" y="141.8">P$11</text>
<text x="89.4" y="143.7">P$12</text>
<text x="96.6" y="138.8">RFSH</text>
<text x="96.6" y="140.7">DIS</text>
<text x="96.6" y="142.6">CLI</text>
<text x="108.5" y="142.6">CHO</text>
<text x="108.7" y="140.7">CHS</text>
<text x="108.8" y="138.8">AHB</text>
<text x="115.5" y="141.8">P$14</text>
<text x="115.5" y="143.7">P$13</text>
<text x="115.5" y="139.9">P$15</text>
<text x="264.2" y="143.7">2</text>
<text x="264.2" y="139.9">3</text>
<text x="268.9" y="138.4" transform="rotate(-90 268.9 138.4)">7</text>
<text x="273.2" y="141.8">6</text>
<text x="96.6" y="144.5">/CHI</text>
<text x="108.7" y="144.5">CHB</text>
<text x="268.9" y="146.6" transform="rotate(-90 268.9 146.6)">4</text>
</g>
<g font-size="1.3" fill="#800000">
<text x="111.1" y="29.9">TP</text>
<text x="200.2" y="107.6">TP</text>
<text x="94.8" y="117.4">U$3</text>
<text x="94.8" y="119.3">HIP4086_HEX_MOSFET_DRIVER</text>
<text x="18.3" y="122.7">TP</text>
<text x="24" y="122.7">TP</text>
<text x="29.6" y="122.7">TP</text>
<text x="35.3" y="122.7">TP</text>
<text x="73.2" y="120.8">TP</text>
<text x="82.7" y="120.8">TP</text>
<text x="230.7" y="122.2" transform="rotate(-90 230.7 122.2)">TP</text>
<text x="257.2" y="122.2" transform="rotate(-90 257.2 122.2)">TP</text>
<text x="200.2" y="126.5">TP</text>
<text x="253.2" y="137.9">TP</text>
<text x="279.8" y="139.8">TP</text>
</g>
<g font-size="1.3" fill="#808080">
<text x="109.6" y="32.5" transform="rotate(-90 109.6 32.5)">TP8</text>
<text x="115.1" y="32.5" transform="rotate(-90 115.1 32.5)">TEST_POINT5015KCT-ND</text>
<text x="27.4" y="84.3">U$6</text>
<text x="41.4" y="88.1">0.22</text>
<text x="44" y="88.1">uF</text>
<text x="43.1" y="91.8">U$7</text>
<text x="26.6" y="96.6">KMZ60_MAG_ANGLE_SENSOR</text>
<text x="204.2" y="102" transform="rotate(-90 204.2 102)">5015KCT-ND</text>
<text x="198.7" y="110.2" transform="rotate(-90 198.7 110.2)">TP1</text>
<text x="204.2" y="110.2" transform="rotate(-90 204.2 110.2)">TEST_POINT</text>
<text x="130.8" y="119.3">U$15</text>
<text x="200.6" y="117">TP14</text>
<text x="201.7" y="118.9">C</text>
<text x="227.1" y="118.9">TPB13</text>
<text x="253.6" y="118.9">TPA9</text>
<text x="16.8" y="125.4" transform="rotate(-90 16.8 125.4)">TP15</text>
<text x="22.3" y="125.4" transform="rotate(-90 22.3 125.4)">TEST_POINT5015KCT-ND</text>
<text x="22.4" y="125.4" transform="rotate(-90 22.4 125.4)">TP5</text>
<text x="27.9" y="125.4" transform="rotate(-90 27.9 125.4)">TEST_POINT5015KCT-ND</text>
<text x="28.1" y="125.4" transform="rotate(-90 28.1 125.4)">TP11</text>
<text x="33.6" y="125.4" transform="rotate(-90 33.6 125.4)">TEST_POINT5015KCT-ND</text>
<text x="33.8" y="125.4" transform="rotate(-90 33.8 125.4)">TP12</text>
<text x="39.3" y="125.4" transform="rotate(-90 39.3 125.4)">TEST_POINT5015KCT-ND</text>
<text x="71.7" y="123.5" transform="rotate(-90 71.7 123.5)">TP7</text>
<text x="77.2" y="123.5" transform="rotate(-90 77.2 123.5)">TEST_POINT5015KCT-ND</text>
<text x="81.2" y="123.5" transform="rotate(-90 81.2 123.5)">TP6</text>
<text x="86.7" y="123.5" transform="rotate(-90 86.7 123.5)">TEST_POINT5015KCT-ND</text>
<text x="130.8" y="123.1">0.22uF</text>
<text x="200.6" y="122.5">TEST_POINT5015KCT-ND</text>
<text x="204.2" y="120.2" transform="rotate(-90 204.2 120.2)">0P</text>
<text x="227.1" y="124.4">TEST_POINT5015KCT-ND</text>
<text x="253.6" y="124.4">TEST_POINT5015KCT-ND</text>
<text x="126.7" y="131.6">0</text>
<text x="127.4" y="131.6">.22uF</text>
<text x="198.7" y="129.2" transform="rotate(-90 198.7 129.2)">TP2</text>
<text x="204.2" y="129.2" transform="rotate(-90 204.2 129.2)">TEST_POINT5T15KCT-ND</text>
<text x="127.6" y="135.4">U$17</text>
<text x="68.3" y="142.1">U$5</text>
<text x="130.4" y="139.2">0.22uF</text>
<text x="131.4" y="143">U$16</text>
<text x="251.7" y="140.5" transform="rotate(-90 251.7 140.5)">TP4</text>
<text x="257.2" y="140.5" transform="rotate(-90 257.2 140.5)">TEST_POINT5015KCT-ND</text>
<text x="278.2" y="142.4" transform="rotate(-90 278.2 142.4)">TP3</text>
<text x="283.7" y="142.4" transform="rotate(-90 283.7 142.4)">TEST_POINT5015KCT-ND</text>
<text x="68.3" y="145.8">470pF</text>
<text x="246.4" y="155.3">10uF</text>
<text x="246.4" y="151.5">U$4</text>
<text x="144.8" y="156.8">-</text>
<text x="150.1" y="156.6">+</text>
</g>
</svg>
